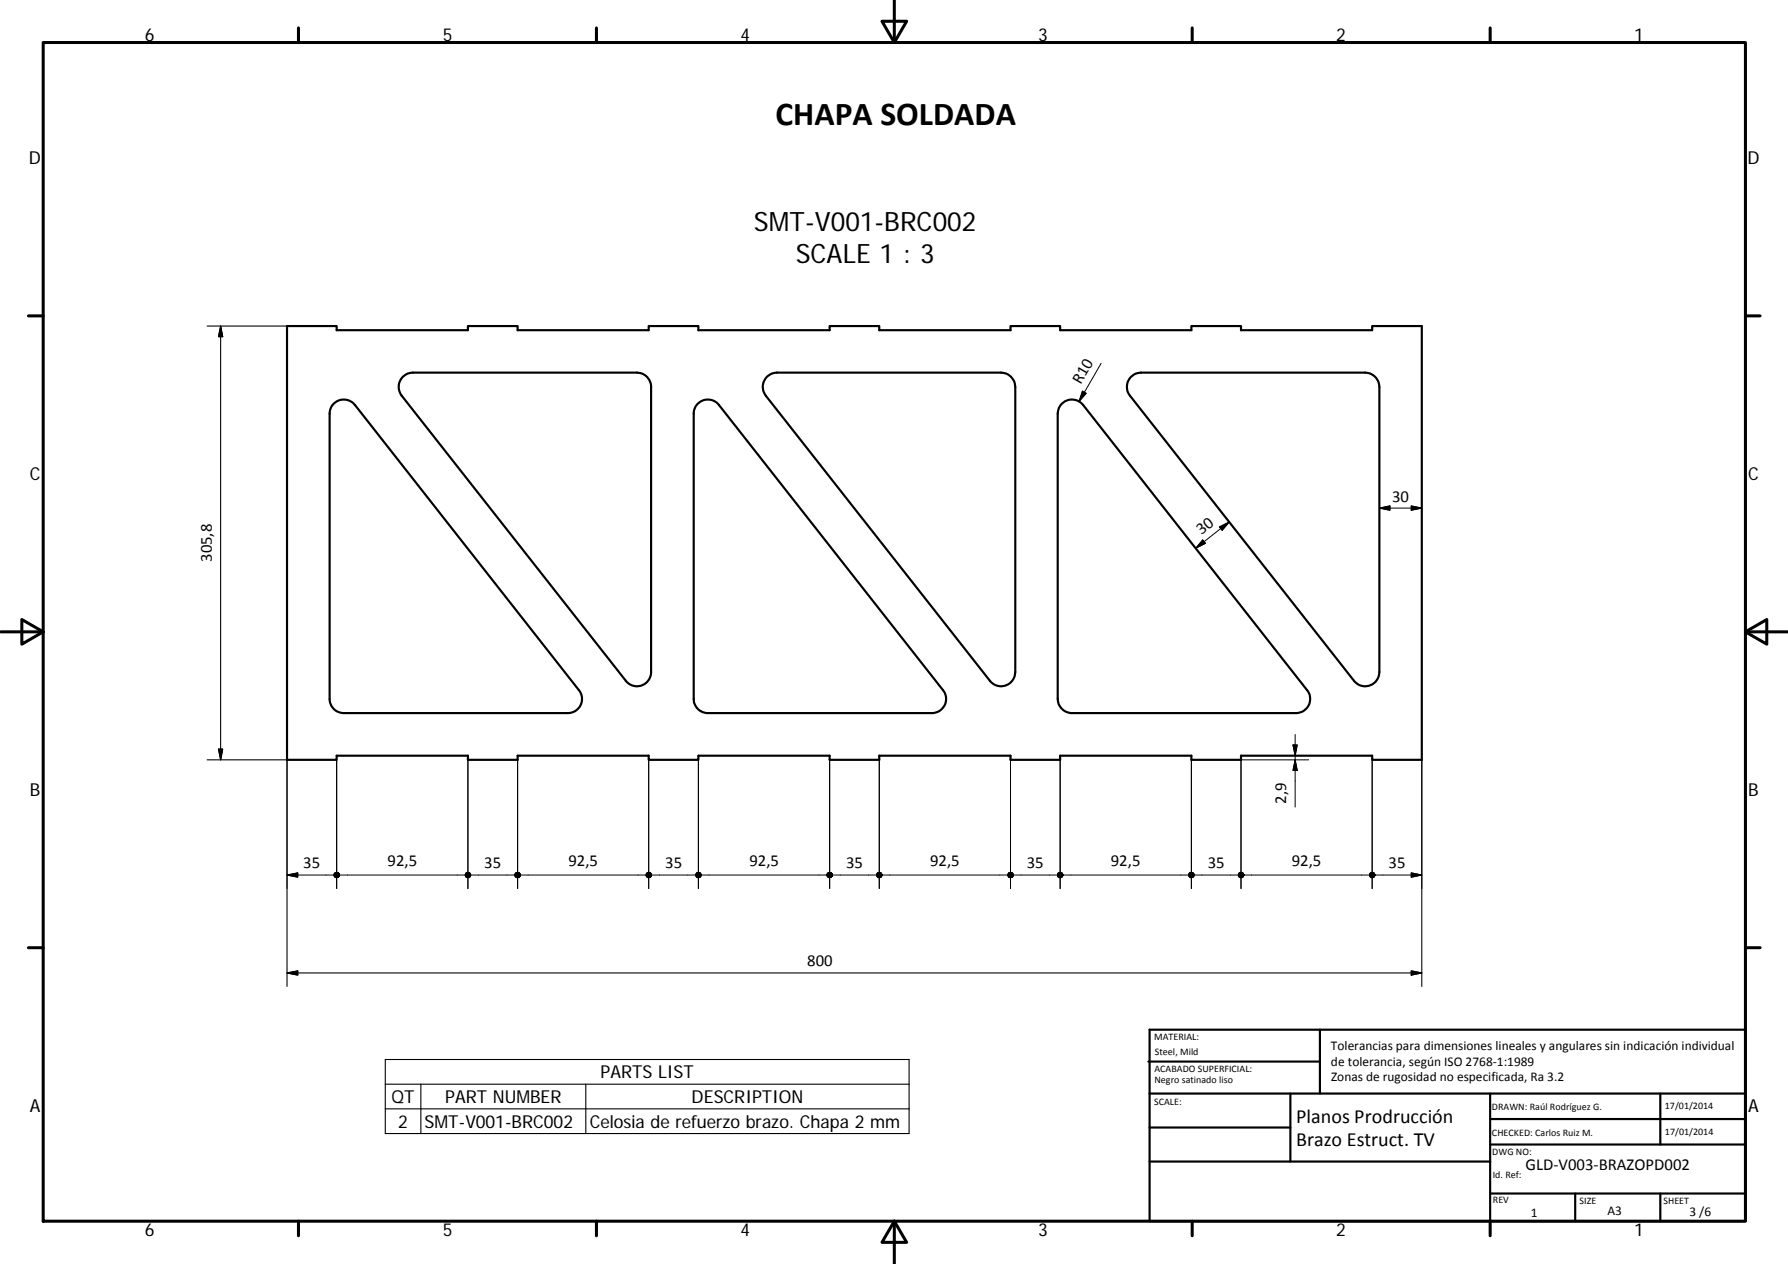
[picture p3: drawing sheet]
<svg xmlns="http://www.w3.org/2000/svg" width="420mm" height="297mm" viewBox="0 0 420 297" stroke-linecap="round" stroke-linejoin="round" font-family="sans-serif">
<g fill="none" stroke="#000" stroke-width=".51">
<path d="M67.4 76.6h11.7v1h30.8v-1h11.7v1h30.8v-1h11.7v1h30.9v-1h11.6v1h30.9v-1h11.6v1h30.9v-1h11.6v1h30.8v-1h11.7v102h-11.7v-1h-30.8v1h-11.6v-1h-30.9v1h-11.6v-1h-30.9v1h-11.6v-1h-30.9v1h-11.7v-1h-30.8v1h-11.7v-1h-30.8v1h-11.7zM78.4 94.9a3.4 3.4 0 0 1 5 .3l52.6 67a3.3 3.3 0 0 1 .4 3.5 3.3 3.3 0 0 1-3 1.9h-52.6a3.3 3.3 0 0 1-3.3-3.3v-67.1l.2-1.3zM94.6 88.6l1.1-.8 1.3-.2h52.7a3.4 3.4 0 0 1 3.3 3.3v67a3.3 3.3 0 0 1-2.2 3.2 3.3 3.3 0 0 1-3.7-1.1l-52.7-67a3.4 3.4 0 0 1 .2-4.4zM164 94.9a3.3 3.3 0 0 1 4.9 .3l52.7 67a3.3 3.3 0 0 1 .4 3.5 3.3 3.3 0 0 1-3 1.9h-52.7a3.3 3.3 0 0 1-3.3-3.3v-67.1l.3-1.3zM180.2 88.6l1.1-.8 1.3-.2h52.6a3.4 3.4 0 0 1 3.4 3.3v67a3.3 3.3 0 0 1-2.3 3.2 3.3 3.3 0 0 1-3.7-1.1l-52.7-67a3.3 3.3 0 0 1 .3-4.4zM249.5 94.9a3.4 3.4 0 0 1 5 .3l52.7 67a3.3 3.3 0 0 1 .3 3.5 3.3 3.3 0 0 1-3 1.9h-52.6a3.4 3.4 0 0 1-3.4-3.3v-67.1l.3-1.3zM265.8 88.6l1-.8 1.3-.2h52.7a3.4 3.4 0 0 1 3.3 3.3v67a3.3 3.3 0 0 1-2.2 3.2 3.3 3.3 0 0 1-3.7-1.1l-52.7-67a3.3 3.3 0 0 1 .3-4.4zM269.8 249.5h40.4M270.1 257h140.1M270.1 242h140.1v45h-140.1zM303.2 257v16M310.2 242v15"/>
<path d="M350.2 257v30M390.2 257v12M270.1 273h80.1M270.1 265h33.1M350.2 269h60M350.2 263h60M350.2 280.5h60M370.2 280.5v6.5M390.2 280.5v6.5"/>
</g>
<g fill="none" stroke="#000" stroke-width=".71">
<path d="M10.1 10h400.1v277h-400.1zM70.1 6.6v3.4M140.2 6.6v3.4M207.3 5h5.8l-2.9 5zM210.2 0v10M280.2 6.6v3.4M350.2 6.6v3.4M6.7 74.2h3.4M410.2 74.2h3.4M.2 148.5h9.9M5.1 145.6l5 2.9-5 2.9zM410.2 148.5l5-2.9v5.8z"/>
<path d="M410.2 148.5h9.9M6.7 222.7h3.4M410.2 222.7h3.4M70.1 287v3.4M140.2 287v3.4M210.2 287l2.9 5h-5.8zM210.2 287v10M280.2 287v3.4M350.2 287v3.4"/>
</g>
<g fill="none" stroke="#000" stroke-width=".25">
<path d="M48.7 76.6h18.7M51.8 76.6v102M51.8 76.6l.5 2.5h-1zM48.7 178.6h18.7v53.2M51.3 176h1l-.5 2.6zM334.1 178.6v53.2M67.4 228.6l2.6-.4v1zM67.4 228.6h266.7M331.6 228.2l2.5 .4-2.5 .6zM90.5 249h123.1v17.4h-123.1zM90.5 254.8h123.1M98.9 254.8v11.6"/>
<path d="M137.7 254.8v11.6M90.5 260.6h123.1"/>
</g>
<path d="M51.8 76.6l.5 2.5h-1zM51.3 176h1l-.5 2.6zM67.4 228.6l2.6-.4v1zM331.6 228.2l2.5 .4-2.5 .6z" fill="#000" stroke="#000" stroke-width=".25"/>
<g fill="none" stroke="#000" stroke-width=".23">
<path d="M254.4 91.9l.8 .5-1.6 1.9zM258.8 85.4l-5.2 8.9M324.1 119.4l2.5-.5v1zM324.1 119.4h10M331.6 118.9l2.5 .5-2.5 .5zM282.6 126.9l.7 .8-2.3 1.1zM286.6 123.8l2.3-1.1-1.7 1.9zM288.9 122.7l-7.9 6.1M67.4 178.6v30.2M79.1 178.6v30.2M109.9 178.6v30.2M121.6 178.6v30.2"/>
<path d="M152.4 178.6v30.2M164.1 178.6v30.2M195 178.6v30.2M206.6 178.6v30.2M237.5 178.6v30.2M249.1 178.6v30.2M280 178.6v30.2M303.8 175.1h1l-.5 2.5zM304.3 172.6v17.1M304.3 178.6l.5 2.4h-1zM307.5 178.6h-15.9v30.2M322.4 178.6v30.2"/>
<path d="M334.1 178.6v30.2M67.4 205.6l2.6-.5v1zM67.4 205.6h11.1M79.7 205.6h29.6M110.6 205.6h10.4M122.2 205.6h29.6M153.1 205.6h10.4M164.7 205.6h29.6M195.6 205.6h10.4M207.3 205.6h29.5M238.1 205.6h10.4M249.8 205.6h29.5"/>
<path d="M280.6 205.6h10.4M292.3 205.6h29.5M323.1 205.6h11M331.6 205.1l2.5 .5-2.5 .5z"/>
</g>
<g fill="#000" stroke="#000" stroke-width=".23">
<path d="M254.4 91.9l.8 .5-1.6 1.9zM324.1 119.4l2.5-.5v1zM331.6 118.9l2.5 .5-2.5 .5zM282.6 126.9l.7 .8-2.3 1.1zM286.6 123.8l2.3-1.1-1.7 1.9zM303.8 175.1h1l-.5 2.5zM304.3 178.6l.5 2.4h-1zM67.4 205.6l2.6-.5v1zM79.6 205.3l.1 .3zM79.5 205.1l.2 .5zM79.3 205l.4 .6zM79.2 205l.5 .6z"/>
<path d="M79 205h.2l.5 .6zM78.8 205.1l.2-.1 .7 .6zM78.6 205.2l.2-.1 .9 .5zM78.6 205.2l1.1 .4-1.2-.2zM78.5 205.4l1.2 .2-1.2-.1zM78.5 205.5l1.2 .1-1.2 .1zM78.5 205.7l1.2-.1-1.2 .3zM78.5 205.9l1.2-.3-1.1 .5zM78.6 206.1l1.1-.5-.9 .6zM78.8 206.2l.9-.6-.7 .6zM79 206.2l.7-.6zM79.7 205.6l-.5 .6z"/>
<path d="M79.7 205.6l-.4 .6zM79.7 205.6l-.2 .5zM79.7 205.6l-.1 .4zM79.7 205.6v.2zM110.5 205.3l.1 .3zM110.4 205.1l.2 .5zM110.2 205l.4 .6zM110 205l.6 .6zM109.8 205h.2l.6 .6zM109.6 205.1l.2-.1 .8 .6zM109.5 205.2l.1-.1 1 .5zM109.5 205.2l1.1 .4-1.2-.2z"/>
<path d="M109.4 205.4l1.2 .2-1.3-.1zM109.3 205.5l1.3 .1-1.3 .1zM109.3 205.7l1.3-.1-1.2 .3zM109.4 205.9l1.2-.3-1.1 .5zM109.5 206.1l1.1-.5-1 .6zM109.6 206.2l1-.6-.8 .6zM109.8 206.2l.8-.6zM110.6 205.6l-.6 .6zM110.6 205.6l-.4 .6zM110.6 205.6l-.2 .5zM110.6 205.6l-.1 .4zM110.6 205.6l-.1 .2z"/>
<path d="M122.1 205.3l.1 .3zM122 205.1l.2 .5zM121.8 205l.4 .6zM121.7 205l.5 .6zM121.5 205h.2l.5 .6zM121.3 205.1l.2-.1 .7 .6zM121.2 205.2l.1-.1 .9 .5zM121.2 205.2l1 .4-1.2-.2zM121 205.4l1.2 .2-1.2-.1zM121 205.5l1.2 .1-1.2 .1zM121 205.7l1.2-.1-1.2 .3zM121 205.9l1.2-.3-1 .5z"/>
<path d="M121.2 206.1l1-.5-.9 .6zM121.3 206.2l.9-.6-.7 .6zM121.5 206.2l.7-.6-.5 .6zM122.2 205.6l-.5 .6zM122.2 205.6l-.4 .6zM122.2 205.6l-.2 .5zM122.2 205.6l-.1 .4zM122.2 205.6v.2zM153 205.3l.1 .3zM152.9 205.1l.2 .5zM152.7 205l.4 .6zM152.5 205l.6 .6z"/>
<path d="M152.3 205h.2l.6 .6zM152.1 205.1l.2-.1 .8 .6zM152 205.2l.1-.1 1 .5zM152 205.2l1.1 .4-1.2-.2zM151.9 205.4l1.2 .2-1.3-.1zM151.8 205.5l1.3 .1-1.3 .1zM151.8 205.7l1.3-.1-1.2 .3zM151.9 205.9l1.2-.3-1.1 .5zM152 206.1l1.1-.5-1 .6zM152.1 206.2l1-.6-.8 .6zM152.3 206.2l.8-.6-.6 .6zM153.1 205.6l-.6 .6z"/>
<path d="M153.1 205.6l-.4 .6zM153.1 205.6l-.2 .5zM153.1 205.6l-.1 .4zM153.1 205.6l-.1 .2zM164.6 205.3l.1 .3zM164.5 205.1l.2 .5zM164.3 205l.4 .6zM164.2 205l.5 .6zM164 205h.2l.5 .6zM163.8 205.1l.2-.1 .7 .6zM163.7 205.2l.1-.1 .9 .5zM163.7 205.2l1 .4-1.1-.2z"/>
<path d="M163.6 205.4l1.1 .2-1.2-.1zM163.5 205.5l1.2 .1-1.2 .1zM163.5 205.7l1.2-.1-1.1 .3zM163.6 205.9l1.1-.3-1 .5zM163.7 206.1l1-.5-.9 .6zM163.8 206.2l.9-.6-.7 .6zM164 206.2l.7-.6-.5 .6zM164.7 205.6l-.5 .6zM164.7 205.6l-.4 .6zM164.7 205.6l-.2 .5zM164.7 205.6l-.1 .4zM164.7 205.6v.2z"/>
<path d="M195.5 205.3l.1 .3zM195.3 205.1l.3 .5zM195.2 205l.4 .6zM195 205h.2l.4 .6zM194.8 205h.2l.6 .6zM194.6 205.1l.2-.1 .8 .6zM194.5 205.2l.1-.1 1 .5zM194.5 205.2l1.1 .4-1.2-.2zM194.4 205.4l1.2 .2-1.3-.1zM194.3 205.5l1.3 .1-1.3 .1zM194.3 205.7l1.3-.1-1.2 .3zM194.4 205.9l1.2-.3-1.1 .5z"/>
<path d="M194.5 206.1l1.1-.5-1 .6zM194.6 206.2l1-.6-.8 .6zM194.8 206.2l.8-.6zM195.6 205.6l-.4 .6h-.2zM195.6 205.6l-.4 .6zM195.6 205.6l-.3 .5zM195.6 205.6l-.1 .4zM195.6 205.6l-.1 .2zM207.1 205.3l.2 .3zM207 205.1l.3 .5zM206.9 205l.4 .6zM206.7 205l.6 .6z"/>
<path d="M206.5 205h.2l.6 .6zM206.3 205.1l.2-.1 .8 .6zM206.2 205.2l.1-.1 1 .5zM206.2 205.2l1.1 .4-1.2-.2zM206.1 205.4l1.2 .2-1.3-.1zM206 205.5l1.3 .1-1.3 .1zM206 205.7l1.3-.1-1.2 .3zM206.1 205.9l1.2-.3-1.1 .5zM206.2 206.1l1.1-.5-1 .6zM206.3 206.2l1-.6-.8 .6zM206.5 206.2l.8-.6-.6 .6zM207.3 205.6l-.6 .6z"/>
<path d="M207.3 205.6l-.4 .6zM207.3 205.6l-.3 .5zM207.3 205.6l-.2 .4zM207.3 205.6l-.1 .2zM238 205.3l.1 .3zM237.8 205.1l.3 .5zM237.7 205l.4 .6zM237.5 205l.6 .6zM237.3 205h.2l.6 .6zM237.1 205.1l.2-.1 .8 .6zM237 205.2l.1-.1 1 .5zM237 205.2l1.1 .4-1.2-.2z"/>
<path d="M236.9 205.4l1.2 .2-1.3-.1zM236.8 205.5l1.3 .1-1.3 .1zM236.8 205.7l1.3-.1-1.2 .3zM236.9 205.9l1.2-.3-1.1 .5zM237 206.1l1.1-.5-1 .6zM237.1 206.2l1-.6-.8 .6zM237.3 206.2l.8-.6-.6 .6zM238.1 205.6l-.6 .6zM238.1 205.6l-.4 .6zM238.1 205.6l-.3 .5zM238.1 205.6l-.1 .4zM238.1 205.6v.2z"/>
<path d="M249.6 205.3l.2 .3zM249.5 205.1l.3 .5zM249.4 205l.4 .6zM249.2 205l.6 .6zM249 205h.2l.6 .6zM248.8 205.1l.2-.1 .8 .6zM248.7 205.2l.1-.1 1 .5zM248.7 205.2l1.1 .4-1.3-.2zM248.5 205.4l1.3 .2-1.3-.1zM248.5 205.5l1.3 .1-1.3 .1zM248.5 205.7l1.3-.1-1.3 .3zM248.5 205.9l1.3-.3-1.1 .5z"/>
<path d="M248.7 206.1l1.1-.5-1 .6zM248.8 206.2l1-.6-.8 .6zM249 206.2l.8-.6zM249.8 205.6l-.6 .6zM249.8 205.6l-.4 .6zM249.8 205.6l-.3 .5zM249.8 205.6l-.2 .4zM249.8 205.6l-.1 .2zM280.5 205.3l.1 .3zM280.3 205.1l.3 .5zM280.2 205l.4 .6zM280 205l.6 .6z"/>
<path d="M279.8 205h.2l.6 .6zM279.6 205.1l.2-.1 .8 .6zM279.5 205.2l.1-.1 1 .5zM279.5 205.2l1.1 .4-1.2-.2zM279.4 205.4l1.2 .2-1.3-.1zM279.3 205.5l1.3 .1-1.3 .1zM279.3 205.7l1.3-.1-1.2 .3zM279.4 205.9l1.2-.3-1.1 .5zM279.5 206.1l1.1-.5-1 .6zM279.6 206.2l1-.6-.8 .6zM279.8 206.2l.8-.6-.6 .6zM280.6 205.6l-.6 .6z"/>
<path d="M280.6 205.6l-.4 .6zM280.6 205.6l-.3 .5zM280.6 205.6l-.1 .4zM280.6 205.6l-.1 .2zM292.2 205.3l.1 .3zM292 205.1l.3 .5zM291.8 205l.5 .6zM291.7 205l.6 .6zM291.5 205h.2l.6 .6zM291.3 205.1l.2-.1 .8 .6zM291.2 205.2l.1-.1 1 .5zM291.2 205.2l1.1 .4-1.2-.2z"/>
<path d="M291.1 205.4l1.2 .2-1.3-.1zM291 205.5l1.3 .1-1.3 .1zM291 205.7l1.3-.1-1.2 .3zM291.1 205.9l1.2-.3-1.1 .5zM291.2 206.1l1.1-.5-1 .6zM291.3 206.2l1-.6-.8 .6zM291.5 206.2l.8-.6zM292.3 205.6l-.6 .6zM292.3 205.6l-.5 .6zM292.3 205.6l-.3 .5zM292.3 205.6l-.1 .4zM292.3 205.6l-.1 .2z"/>
<path d="M322.9 205.3l.2 .3zM322.8 205.1l.3 .5zM322.7 205l.4 .6zM322.5 205l.6 .6zM322.3 205h.2l.6 .6zM322.1 205.1l.2-.1 .8 .6zM322 205.2l.1-.1 1 .5zM322 205.2l1.1 .4-1.2-.2zM321.9 205.4l1.2 .2-1.3-.1zM321.8 205.5l1.3 .1-1.3 .1zM321.8 205.7l1.3-.1-1.2 .3zM321.9 205.9l1.2-.3-1.1 .5z"/>
<path d="M322 206.1l1.1-.5-1 .6zM322.1 206.2l1-.6-.8 .6zM322.3 206.2l.8-.6-.6 .6zM323.1 205.6l-.6 .6zM323.1 205.6l-.4 .6zM323.1 205.6l-.3 .5zM323.1 205.6l-.2 .4zM323.1 205.6v.2zM331.6 205.1l2.5 .5-2.5 .5z"/>
</g>
<text font-size="7.9" x="182.2" y="29.5">CHAPA SOLDADA</text>
<g font-size="6.3">
<text x="177.2" y="54.3">SMT-V001-BRC002</text>
<text x="187" y="61.8">SCALE 1 : 3</text>
</g>
<g font-size="4.7">
<text x="304.6" y="263.9">Planos Prodrucción</text>
<text x="304.6" y="269.3">Brazo Estruct. TV</text>
</g>
<g font-size="4.2">
<text x="34" y="9.6">6</text>
<text x="104" y="9.6">5</text>
<text x="174" y="9.6">4</text>
<text x="244" y="9.6">3</text>
<text x="314" y="9.6">2</text>
<text x="384" y="9.6">1</text>
<text x="6.8" y="38.7">D</text>
<text x="410.6" y="38.7">D</text>
<text x="7" y="112.9">C</text>
<text x="410.8" y="112.9">C</text>
<text x="7" y="187.1">B</text>
<text x="410.8" y="187.1">B</text>
<text x="141.1" y="253.4">PARTS LIST</text>
<text x="7" y="261.3">A</text>
<text x="92" y="259.2">QT</text>
<text x="104.6" y="259.2">PART NUMBER</text>
<text x="162.5" y="259.2">DESCRIPTION</text>
<text x="410.8" y="261.3">A</text>
<text x="93.6" y="265">2</text>
<text x="99.8" y="265">SMT-V001-BRC002</text>
<text x="138.6" y="265.1">Celosia de refuerzo brazo. Chapa 2 mm</text>
<text x="34" y="290.4">6</text>
<text x="104" y="290.4">5</text>
<text x="174" y="290.4">4</text>
<text x="244" y="290.4">3</text>
<text x="314" y="290.4">2</text>
<text x="384" y="290.4">1</text>
</g>
<g font-size="3.9">
<text x="253.9" y="90.6" transform="rotate(-60 253.9 90.6)">R10</text>
<text x="327.1" y="117.9">30</text>
<text x="282.4" y="125.8" transform="rotate(-38 282.4 125.8)">30</text>
<text x="49.8" y="132.1" transform="rotate(-90 49.8 132.1)">305,8</text>
<text x="302.2" y="188.9" transform="rotate(-90 302.2 188.9)">2,9</text>
<text x="91.1" y="203.5">92,5</text>
<text x="133.6" y="203.5">92,5</text>
<text x="176.1" y="203.5">92,5</text>
<text x="218.6" y="203.5">92,5</text>
<text x="261.1" y="203.5">92,5</text>
<text x="303.6" y="203.5">92,5</text>
<text x="71.3" y="204">35</text>
<text x="113.8" y="204">35</text>
<text x="156.3" y="204">35</text>
<text x="198.8" y="204">35</text>
<text x="241.3" y="204">35</text>
<text x="283.8" y="204">35</text>
<text x="326.3" y="204">35</text>
<text x="189.7" y="227.1">800</text>
<text x="358.5" y="274.9">GLD‐V003‐BRAZOPD002</text>
</g>
<g font-size="3.1">
<text x="312.8" y="246.8">Tolerancias para dimensiones lineales y angulares sin indicación individual</text>
<text x="312.8" y="250.4">de tolerancia, según ISO 2768‐1:1989</text>
<text x="312.8" y="254">Zonas de rugosidad no especificada, Ra 3.2</text>
<text x="359.7" y="286">1</text>
<text x="377.7" y="285.6">A3</text>
<text x="397" y="285.9">3 /6</text>
</g>
<g font-size="2.4">
<text x="271.2" y="244.4">MATERIAL:</text>
<text x="271.3" y="251.9">ACABADO SUPERFICIAL:</text>
<text x="271.4" y="247.9">Steel, Mild</text>
<text x="271.3" y="254.6">Negro satinado liso</text>
<text x="271.2" y="259.7">SCALE:</text>
<text x="350.6" y="260.8">DRAWN: Raúl Rodríguez G.</text>
<text x="391.2" y="260.6">17/01/2014</text>
<text x="350.6" y="267">CHECKED: Carlos Ruiz M.</text>
<text x="391.2" y="266.6">17/01/2014</text>
<text x="350.7" y="271.4">DWG NO:</text>
<text x="350.8" y="276.8">Id. Ref:</text>
<text x="350.8" y="282.8">REV</text>
<text x="371.2" y="282.9">SIZE</text>
<text x="390.9" y="282.9">SHEET</text>
</g>
</svg>
